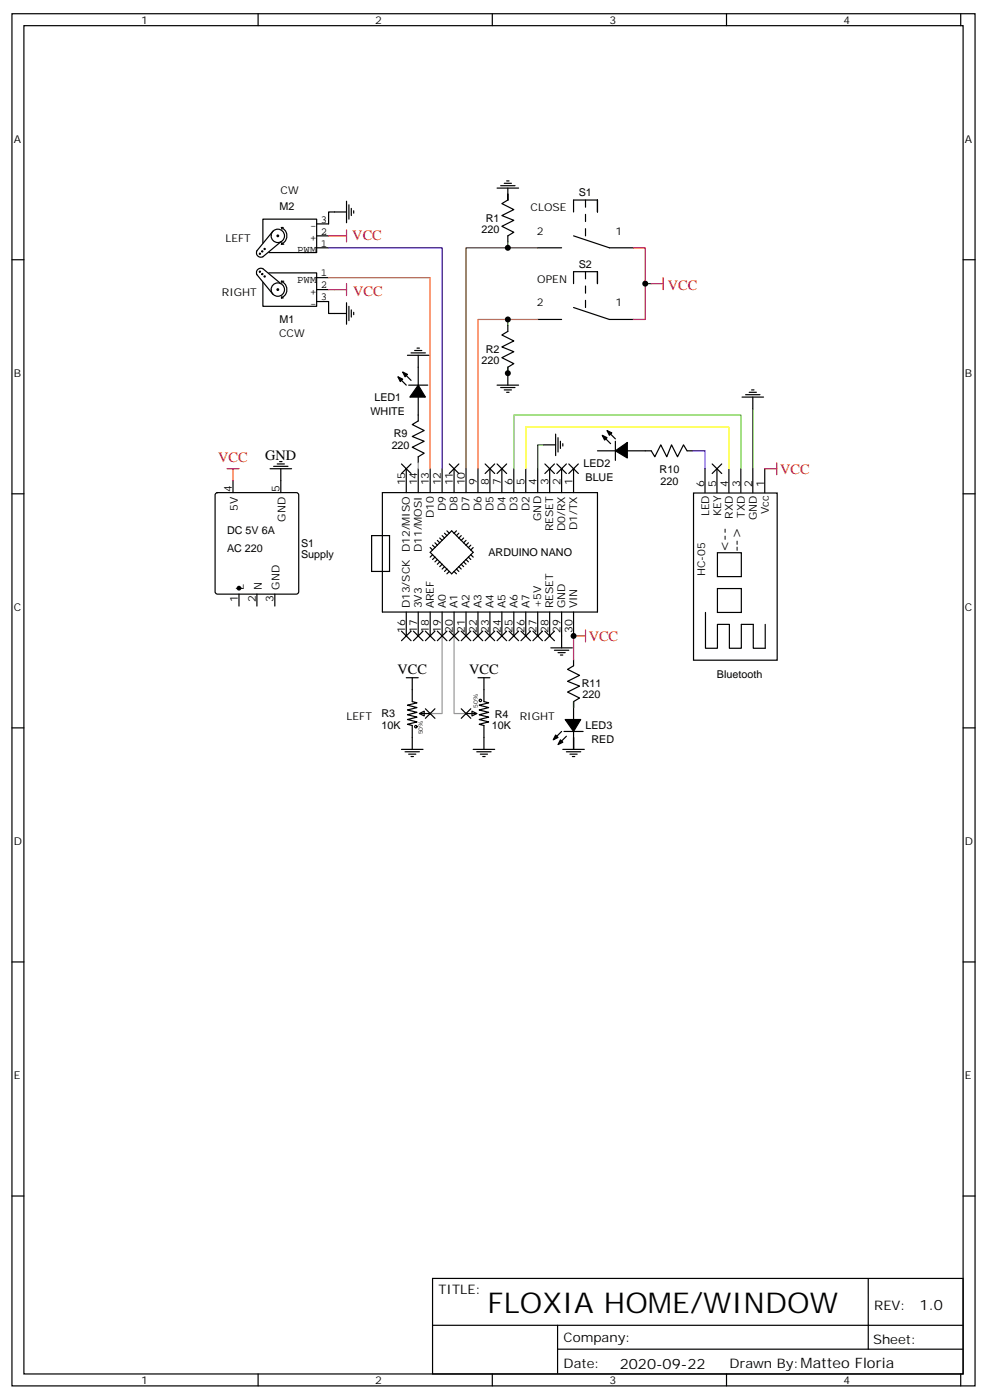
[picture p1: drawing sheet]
<svg xmlns="http://www.w3.org/2000/svg" width="291mm" height="414mm" viewBox="0 0 291 414" stroke-linecap="round" stroke-linejoin="round" font-family="sans-serif">
<g fill="none" stroke="#000" stroke-width=".35">
<path d="M3.5 4.1h284.4v405.3h-284.4zM7.1 7.6h277.2v398.3h-277.2zM76.2 4.1v3.5M145.3 4.1v3.5M214.5 4.1v3.5M283.6 4.1v3.5M102.3 59.4v6.4M146.8 55.6h6.3M147.8 54.9h4.2M148.9 54.2h2.1M149.6 53.4h.7M149.9 55.6v3.5l-1.7 1 3.5 1.8-3.5 1.8 3.5 1.4-3.5 1.8 3.5 1.7-1.8 1.1v1.7"/>
<path d="M176.4 59.1v3.5v-3.5M176.4 59.1h-7.1v3.5M3.5 76.7h3.6M76.6 74.8l.3 .2-.2 .1-.1-.1M77.3 74.1l.3 .2-.2 .1-.1-.1M77.6 79.4a1.31 1.31 0 0 0-1.5 .2 1.31 1.31 0 0 0-.2 1.5l4.7 5.9M77.6 71.8v-7.1h15.9v9.9h-14.1M77.6 79.4l5.3 4.4M78 73.4l.3 .2-.2 .1-.1-.1M80.1 69.5a1.98 1.98 0 0 1 3-1.5 1.98 1.98 0 0 1-.1 3.4 1.98 1.98 0 0 1-3-1.7M80.6 68.3l-4.7 5.8a1.31 1.31 0 0 0 .2 1.5 1.31 1.31 0 0 0 1.5 .2M81.8 69.5l.5 .2-.3 .2-.2-.2"/>
<path d="M82.9 71.4l-5.3 4.4M83.1 67.2a2.68 2.68 0 0 1 1.6 2.5 2.68 2.68 0 0 1-1.6 2.4M83.1 67.2h.5M83.1 67.2l.2 .5M83.1 72.1h.7M83.3 71.6l-.2 .5M93.5 73.2h3.5M93.5 69.7h3.5M102.3 62.6h-5.3v3.5h-3.5M103 60.5v4.2M103.7 61.6v2.1M104.4 62.3v.7"/>
<path d="M158.7 73.2h7.1M169.3 69.7l10.6 3.5h7.1M284.3 76.7h3.6M76.6 80.3l.1-.2 .2 .2-.3 .1M77.3 81l.1-.2 .2 .2-.3 .1M78 81.7l.1-.2 .2 .2-.3 .1M79.4 80.6h14.1v9.9h-15.9v-7.1M80 85.5a1.98 1.98 0 0 1 3-1.7 1.98 1.98 0 0 1 .1 3.4 1.98 1.98 0 0 1-3-1.5M81.8 85.5l.2-.2 .3 .2-.5 .2M83.1 83.1a2.68 2.68 0 0 1 1.6 2.4 2.68 2.68 0 0 1-1.6 2.5M83.1 83.1h.7M83.1 83.1l.2 .5"/>
<path d="M83.3 87.5l-.2 .5h.5M93.5 89.1h3.5v3.5h5.3M93.5 82h3.5M93.5 85.5h3.5M102.3 89.4v6.4M103 90.5v4.2M103.7 91.5v2.2M104.4 92.3v.7M149.9 96.1v1.8l-1.7 1.1 3.5 1.7-3.5 1.8 3.5 1.4-3.5 1.8 3.5 1.7-1.8 1.1v5.3M158.7 94.4h7.1M169.3 90.8l10.6 3.6h7.1M176.4 80.3v3.5v-3.5"/>
<path d="M176.4 80.3h-7.1v3.5M120.3 105h6.3M121.4 104.2h4.2M122.4 103.5h2.1M123.1 102.8h.7M123.5 117.3v7.1l-1.8 1 3.5 1.8-3.5 1.7 3.5 1.5-3.5 1.7 3.5 1.8-1.7 1v1.8M123.5 105v8.8M146.8 113.8h6.3M147.8 114.5h4.2M148.9 115.2h2.1M149.6 115.9h.7M219.1 117.3h6.3"/>
<path d="M220.1 116.6h4.3M221.2 115.9h2.1M221.9 115.2h.7M222.2 117.3v3.5M79.7 138.5h6.4M80.8 137.8h4.2M81.8 137.1h2.2M82.5 136.3h.8M82.9 138.5v7M118.5 137.1l2.9 2.8M119.9 138.5v7M121.4 137.1l-2.9 2.8"/>
<path d="M123.5 138.5v7M127 138.5v7M130.5 138.5v7M132.6 137.1l2.9 2.8M134.1 138.5v7M135.5 137.1l-2.9 2.8M137.6 138.5v7M141.1 138.5v7M143.2 137.1l2.8 2.8M144.6 138.5v7M146 137.1l-2.8 2.8M146.8 137.1l2.8 2.8"/>
<path d="M148.2 138.5v7M149.6 137.1l-2.8 2.8M151.7 138.5v7M155.2 138.5v7M158.7 138.5v7M160.5 131.4h3.5M160.9 137.1l2.8 2.8M162.3 138.5v7M163.7 137.1l-2.8 2.8M164 128.2v6.4M164.4 137.1l2.8 2.8M164.7 129.3v4.2"/>
<path d="M165.5 130.4v2.1M165.8 138.5v7M166.2 131.1v.7M167.2 137.1l-2.8 2.8M167.9 137.1l2.8 2.8M169.3 138.5v7M170.7 137.1l-2.8 2.8M176.4 133.2h5.3M185.2 133.2h7.1l1 1.7 1.8-3.5 1.7 3.5 1.5-3.5 1.7 3.5 1.8-3.5 1 1.8h1.8M208.1 138.5v7M210.3 137.1l2.8 2.8M211.7 138.5v7"/>
<path d="M213.1 137.1l-2.8 2.8M215.2 138.5v7M218.7 138.5v7M222.2 138.5v7M225.8 138.5v7M3.5 145.9h3.6M63.7 145.7l.5-.2h23.3l.5 .2 .2 .5v28.6l-.2 .5-.5 .2h-23.3l-.5-.2-.2-.5v-28.6zM68.8 142v3.5M109.7 158.2h5.3v10.6h-5.3zM112.9 145.5h63.5v35.3h-63.5zM129.1 159.6l.7 .7M129.8 158.9l.7 .7"/>
<path d="M130.5 158.2l.7 .7M131.2 157.5l.7 .7M131.9 156.8l.7 .7M133.3 156.8l6.4 6.4-6.4 6.3-6.3-6.3zM134.8 156.8l-.7 .7M135.5 157.5l-.7 .7M136.2 158.2l-.7 .7M136.9 158.9l-.7 .7M137.6 159.6l-.7 .7M204.8 145.6h24.6v49.4h-24.6zM284.3 145.9h3.6M70.6 175.5v3.5"/>
<path d="M75.8 175.5v3.5M81.1 175.5v3.5M127 161.7l.7 .8M127.7 163.9l-.7 .7M127.7 161l.7 .7M128.4 164.6l-.7 .7M128.4 160.3l.7 .7M129.1 165.3l-.7 .7M129.8 166l-.7 .7M130.5 166.7l-.7 .7M131.2 167.4l-.7 .7M131.9 168.1l-.7 .7"/>
<path d="M132.6 168.8l-.7 .7M134.1 168.8l.7 .7M134.8 168.1l.7 .7M135.5 167.4l.7 .7M136.2 166.7l.7 .7M136.9 166l.7 .7M137.6 165.3l.7 .7M138.3 160.3l-.7 .7M138.3 164.6l.7 .7M139 161l-.7 .7M139 163.9l.7 .7M139.7 161.7l-.7 .8"/>
<path d="M211.8 163.3h7.1v7h-7.1zM211.8 173.9h7.1v7h-7.1zM118.5 186.4l2.9 2.9M119.9 180.8v7.1M121.4 186.4l-2.9 2.9M122.1 186.4l2.8 2.9M123.5 180.8v7.1M124.9 186.4l-2.8 2.9M125.6 186.4l2.8 2.9M127 180.8v7.1M128.4 186.4l-2.8 2.9M129.1 186.4l2.8 2.9"/>
<path d="M130.5 180.8v7.1M131.9 186.4l-2.8 2.9M132.6 186.4l2.9 2.9M134.1 180.8v7.1M135.5 186.4l-2.9 2.9M136.2 186.4l2.8 2.9M137.6 180.8v7.1M139 186.4l-2.8 2.9M139.7 186.4l2.8 2.9M141.1 180.8v7.1M142.5 186.4l-2.8 2.9M143.2 186.4l2.8 2.9"/>
<path d="M144.6 180.8v7.1M146 186.4l-2.8 2.9M146.8 186.4l2.8 2.9M148.2 180.8v7.1M149.6 186.4l-2.8 2.9M150.3 186.4l2.8 2.9M151.7 180.8v7.1M153.1 186.4l-2.8 2.9M153.8 186.4l2.8 2.9M155.2 180.8v7.1M156.6 186.4l-2.8 2.9M157.3 186.4l2.9 2.9"/>
<path d="M158.7 180.8v7.1M160.2 186.4l-2.9 2.9M160.9 186.4l2.8 2.9M162.3 180.8v7.1M162.6 191.4h6.4M163.7 192.1h4.2M163.7 186.4l-2.8 2.9M164.7 192.8h2.2M165.5 193.5h.7M165.8 180.8v10.6M169.3 194.9v1.8l-1.7 1 3.5 1.8-3.5 1.8 3.5 1.4-3.5 1.7 3.5 1.8-1.8 1.1v5.2M169.3 180.8v7.1"/>
<path d="M208.3 180.9v10.6h3.5v-7.1h3.5v7.1h3.6v-7.1h3.5v7.1h3.5v-7.1M3.5 215h3.6M119.9 200.2h3.6M121.7 200.2v7.1l1.4 .3-2.8 .7 2.8 .7-2.8 .7 2.8 .7-2.8 .7 2.8 .7-2.8 .7 2.8 .8-2.8 .7 1.4 .3v7.1M123.8 210.8l1.4-.7v1.4zM123.8 210.8h3.2M125.6 209.4l2.8 2.8M128.4 209.4l-2.8 2.8M136.2 209.4l2.8 2.8M137.6 210.8h3.2M139 209.4l-2.8 2.8M139.3 210.1l1.5 .7-1.5 .7z"/>
<path d="M141.1 200.2h3.5M142.9 200.2v7.1l1.4 .3-2.8 .7 2.8 .7-2.8 .7 2.8 .7-2.8 .7 2.8 .7-2.8 .7 2.8 .8-2.8 .7 1.4 .3v7.1M169.3 216.1v5.3M284.3 215h3.6M118.5 221.4h6.4M119.6 222.1h4.2M120.6 222.8h2.2M121.4 223.5h.7M139.7 221.4h6.3M140.8 222.1h4.2M141.8 222.8h2.1M142.5 223.5h.7"/>
<path d="M166.2 221.4h6.3M167.2 222.1h4.2M168.3 222.8h2.1M169 223.5h.7M3.5 284.2h3.6M284.3 284.2h3.6M3.5 353.3h3.6M284.3 353.3h3.6M127.7 377.6h156.6v28.3h-156.6zM256.3 377.7v20.9M127.7 391.5h156.5M164.6 398.6h119.6"/>
<path d="M164.6 391.5v14.1M76.2 405.9v3.5M145.3 405.9v3.5M214.5 405.9v3.5M283.6 405.9v3.5"/>
<circle cx="122.8" cy="214.7" r=".35"/>
<circle cx="141.8" cy="206.9" r=".35"/>
</g>
<g fill="none" stroke="#f00" stroke-width=".35">
<path d="M97 69.7h5.3M102.3 67.9v3.5M187 73.2h3.5v21.2h-3.5M97 85.5h5.3M102.3 83.8v3.5M192.3 83.8h3.5M195.8 82v3.5M67 138.5h3.6M68.8 138.5v3.5M225.8 138.5h3.5M229.3 136.7v3.5M172.9 187.9h-3.6v7"/>
<path d="M172.9 186.1v3.5"/>
</g>
<path d="M123.5 136.7v1.8M130.5 187.9v22.9h-3.5M134.1 187.9v22.9h3.5" fill="none" stroke="#999" stroke-width=".35"/>
<g fill="#000" stroke="#000" stroke-width=".35">
<path d="M117.5 111.3l1.4 .7-.7 .7zM118.9 109.9l1.4 .7-.7 .7zM118.5 112.4l1.4 1.4zM120.6 113.8h5.7zM119.9 110.9l1.5 1.5zM123.5 113.8l2.1 3.5h-4.6zM177.8 128.6l1.4 .7-.7 .7zM179.2 127.2l1.4 .7-.7 .7zM178.9 129.6l1.4 1.5zM181.7 130.4v5.6zM180.3 128.2l1.4 1.4zM181.7 133.2l3.5-2.5v4.6z"/>
<path d="M164 217.1l.7 .7-1.4 .7zM165.5 218.5l.7 .8-1.5 .7zM164.4 217.5l1.4-1.4zM166.5 216.1h5.7zM167.2 217.5l-1.4 1.4zM166.9 212.5h4.5l-2.1 3.6z"/>
<circle cx="70.6" cy="173.7" r=".53"/>
</g>
<path d="M172.9 59.1v10.6M172.9 80.3v10.5" fill="none" stroke="#000" stroke-width=".35" stroke-dasharray="2.1 2.1"/>
<path d="M149.9 71.4v1.8M149.9 94.4v1.7M190.5 83.8h1.8M149.9 108.5v1.7M160.5 131.4h-1.8v7.1M222.2 120.8v17.7M169.3 207.3v1.7" fill="none" stroke="#008700" stroke-width=".35"/>
<path d="M97 82h30v56.5M158.7 94.4h-17.6v44.1" fill="none" stroke="#f60" stroke-width=".35"/>
<path d="M158.7 73.2h-21.1v65.3" fill="none" stroke="#630" stroke-width=".35"/>
<path d="M151.7 138.5v-15.9h67v15.9" fill="none" stroke="#6c3" stroke-width=".35"/>
<path d="M155.2 138.5v-12.4h60v12.4" fill="none" stroke="#ff0" stroke-width=".35"/>
<path d="M204.6 133.2h3.5v5.3" fill="none" stroke="#30f" stroke-width=".35"/>
<path d="M97 73.2h33.5v65.3" fill="none" stroke="#30c" stroke-width=".35"/>
<g fill="#000">
<circle cx="149.9" cy="73.2" r=".88"/>
<circle cx="149.9" cy="94.4" r=".88"/>
<circle cx="190.5" cy="83.8" r=".88"/>
<circle cx="149.9" cy="110.2" r=".88"/>
<circle cx="169.3" cy="187.9" r=".88"/>
</g>
<text font-size="8.5" x="143.9" y="387.9">FLOXIA HOME/WINDOW</text>
<g font-size="4.2" fill="#f00">
<text x="104" y="70.9">VCC</text>
<text x="104.3" y="87.3">VCC</text>
<text x="197.2" y="85.7">VCC</text>
<text x="64.4" y="136.3">VCC</text>
<text x="230.3" y="139.9">VCC</text>
<text x="173.8" y="189.4">VCC</text>
</g>
<g font-size="4.2">
<text x="78.3" y="136">GND</text>
<text x="215.2" y="163.2" transform="rotate(-90 215.2 163.2)">&lt;--</text>
<text x="218.7" y="163.2" transform="rotate(-90 218.7 163.2)">--&gt;</text>
<text x="117.4" y="199.1">VCC</text>
<text x="138.5" y="199.1">VCC</text>
<text x="271.5" y="386.9">1.0</text>
<text x="183" y="404.3">2020-09-22</text>
</g>
<g font-size="3.9">
<text x="129.5" y="382.2">TITLE:</text>
<text x="258.1" y="386.9">REV:</text>
<text x="166.4" y="396.4">Company:</text>
<text x="257.7" y="397.1">Sheet:</text>
<text x="166.4" y="404.1">Date:</text>
<text x="215.4" y="404.2">Drawn By:Matteo Floria</text>
</g>
<g font-size="3.2">
<text x="41.6" y="7.1">1</text>
<text x="110.8" y="7.1">2</text>
<text x="179.9" y="7.1">3</text>
<text x="249.1" y="7.1">4</text>
<text x="4.1" y="42.2">A</text>
<text x="284.9" y="42.2">A</text>
<text x="82.8" y="57.3">CW</text>
<text x="170.8" y="58">S1</text>
<text x="82.5" y="61.9">M2</text>
<text x="94.8" y="65.8">3</text>
<text x="143.4" y="65.5">R1</text>
<text x="156.7" y="62.5">CLOSE</text>
<text x="66.5" y="71.4">LEFT</text>
<text x="91.5" y="71.2">+</text>
<text x="91.5" y="67.6">-</text>
<text x="94.8" y="69.3">2</text>
<text x="142.2" y="68.8">220</text>
<text x="158.5" y="69.3">2</text>
<text x="181.7" y="69.3">1</text>
<text x="87.7" y="74.7">PWM</text>
<text x="94.8" y="72.8">1</text>
<text x="87.7" y="83.5">PWM</text>
<text x="94.8" y="81.7">1</text>
<text x="158.6" y="83.6">OPEN</text>
<text x="170.8" y="79.1">S2</text>
<text x="65.5" y="87.3">RIGHT</text>
<text x="91.5" y="87">+</text>
<text x="94.8" y="85.2">2</text>
<text x="94.8" y="88.7">3</text>
<text x="82.5" y="95.4">M1</text>
<text x="91.5" y="90.6">-</text>
<text x="158.5" y="90.5">2</text>
<text x="181.7" y="90.5">1</text>
<text x="82.4" y="99.7">CCW</text>
<text x="142.2" y="107.6">220</text>
<text x="143.4" y="104.3">R2</text>
<text x="4.1" y="111.3">B</text>
<text x="284.9" y="111.3">B</text>
<text x="110.5" y="118.5">LED1</text>
<text x="109.4" y="122.6">WHITE</text>
<text x="116.2" y="129.1">R9</text>
<text x="115.6" y="132.6">220</text>
<text x="172.3" y="137.9">LED2</text>
<text x="119.6" y="143.4" transform="rotate(-90 119.6 143.4)">15</text>
<text x="123.1" y="143.4" transform="rotate(-90 123.1 143.4)">14</text>
<text x="126.6" y="143.4" transform="rotate(-90 126.6 143.4)">13</text>
<text x="130.2" y="143.4" transform="rotate(-90 130.2 143.4)">12</text>
<text x="133.7" y="143.4" transform="rotate(-90 133.7 143.4)">11</text>
<text x="137.2" y="143.4" transform="rotate(-90 137.2 143.4)">10</text>
<text x="140.8" y="143.4" transform="rotate(-90 140.8 143.4)">9</text>
<text x="144.3" y="143.4" transform="rotate(-90 144.3 143.4)">8</text>
<text x="147.8" y="143.4" transform="rotate(-90 147.8 143.4)">7</text>
<text x="151.3" y="143.4" transform="rotate(-90 151.3 143.4)">6</text>
<text x="154.9" y="143.4" transform="rotate(-90 154.9 143.4)">5</text>
<text x="158.4" y="143.4" transform="rotate(-90 158.4 143.4)">4</text>
<text x="161.9" y="143.4" transform="rotate(-90 161.9 143.4)">3</text>
<text x="165.5" y="143.4" transform="rotate(-90 165.5 143.4)">2</text>
<text x="169" y="143.4" transform="rotate(-90 169 143.4)">1</text>
<text x="172.9" y="142">BLUE</text>
<text x="194.8" y="139.6">R10</text>
<text x="195" y="143.2">220</text>
<text x="207.9" y="143.9" transform="rotate(-90 207.9 143.9)">6</text>
<text x="211.5" y="143.9" transform="rotate(-90 211.5 143.9)">5</text>
<text x="215" y="143.9" transform="rotate(-90 215 143.9)">4</text>
<text x="218.5" y="143.9" transform="rotate(-90 218.5 143.9)">3</text>
<text x="222" y="143.9" transform="rotate(-90 222 143.9)">2</text>
<text x="225.6" y="143.9" transform="rotate(-90 225.6 143.9)">1</text>
<text x="68.4" y="145.3" transform="rotate(-90 68.4 145.3)">4</text>
<text x="82.5" y="145.3" transform="rotate(-90 82.5 145.3)">5</text>
<text x="70.2" y="151" transform="rotate(-90 70.2 151)">5V</text>
<text x="84.3" y="154.1" transform="rotate(-90 84.3 154.1)">GND</text>
<text x="128.1" y="153.1" transform="rotate(-90 128.1 153.1)">D10</text>
<text x="131.6" y="151" transform="rotate(-90 131.6 151)">D9</text>
<text x="135.1" y="151" transform="rotate(-90 135.1 151)">D8</text>
<text x="138.6" y="151" transform="rotate(-90 138.6 151)">D7</text>
<text x="142.2" y="151" transform="rotate(-90 142.2 151)">D6</text>
<text x="145.7" y="151" transform="rotate(-90 145.7 151)">D5</text>
<text x="149.2" y="151" transform="rotate(-90 149.2 151)">D4</text>
<text x="152.8" y="151" transform="rotate(-90 152.8 151)">D3</text>
<text x="156.3" y="151" transform="rotate(-90 156.3 151)">D2</text>
<text x="159.8" y="153.9" transform="rotate(-90 159.8 153.9)">GND</text>
<text x="209.3" y="152.6" transform="rotate(-90 209.3 152.6)">LED</text>
<text x="212.9" y="152.5" transform="rotate(-90 212.9 152.5)">KEY</text>
<text x="216.4" y="153.2" transform="rotate(-90 216.4 153.2)">RXD</text>
<text x="219.9" y="152.9" transform="rotate(-90 219.9 152.9)">TXD</text>
<text x="223.4" y="153.6" transform="rotate(-90 223.4 153.6)">GND</text>
<text x="227" y="151.8" transform="rotate(-90 227 151.8)">Vcc</text>
<text x="67" y="157.9">DC 5V 6A</text>
<text x="88.9" y="161.6">S1</text>
<text x="163.3" y="156.9" transform="rotate(-90 163.3 156.9)">RESET</text>
<text x="166.9" y="156.9" transform="rotate(-90 166.9 156.9)">D0/RX</text>
<text x="170.4" y="156.6" transform="rotate(-90 170.4 156.6)">D1/TX</text>
<text x="67" y="163.2">AC 220</text>
<text x="88.9" y="164.7">Supply</text>
<text x="124.5" y="163.2" transform="rotate(-90 124.5 163.2)">D11/MOSI</text>
<text x="144.2" y="164.3">ARDUINO NANO</text>
<text x="208.1" y="170.2" transform="rotate(-90 208.1 170.2)">HC-05</text>
<text x="70.2" y="177.7" transform="rotate(-90 70.2 177.7)">1</text>
<text x="72" y="174.2" transform="rotate(-90 72 174.2)">L</text>
<text x="75.5" y="177.7" transform="rotate(-90 75.5 177.7)">2</text>
<text x="77.3" y="174.2" transform="rotate(-90 77.3 174.2)">N</text>
<text x="80.8" y="177.7" transform="rotate(-90 80.8 177.7)">3</text>
<text x="82.5" y="174.2" transform="rotate(-90 82.5 174.2)">GND</text>
<text x="121" y="179.7" transform="rotate(-90 121 179.7)">D13/SCK D12/MISO</text>
<text x="124.5" y="179.7" transform="rotate(-90 124.5 179.7)">3V3</text>
<text x="128.1" y="179.7" transform="rotate(-90 128.1 179.7)">AREF</text>
<text x="131.6" y="179.7" transform="rotate(-90 131.6 179.7)">A0</text>
<text x="135.1" y="179.7" transform="rotate(-90 135.1 179.7)">A1</text>
<text x="138.6" y="179.7" transform="rotate(-90 138.6 179.7)">A2</text>
<text x="142.2" y="179.7" transform="rotate(-90 142.2 179.7)">A3</text>
<text x="145.7" y="179.7" transform="rotate(-90 145.7 179.7)">A4</text>
<text x="149.2" y="179.7" transform="rotate(-90 149.2 179.7)">A5</text>
<text x="152.8" y="179.7" transform="rotate(-90 152.8 179.7)">A6</text>
<text x="156.3" y="179.7" transform="rotate(-90 156.3 179.7)">A7</text>
<text x="159.8" y="179.7" transform="rotate(-90 159.8 179.7)">+5V</text>
<text x="163.3" y="179.7" transform="rotate(-90 163.3 179.7)">RESET</text>
<text x="166.9" y="179.7" transform="rotate(-90 166.9 179.7)">GND</text>
<text x="170.4" y="179.7" transform="rotate(-90 170.4 179.7)">VIN</text>
<text x="4.1" y="180.4">C</text>
<text x="284.9" y="180.4">C</text>
<text x="119.6" y="186.9" transform="rotate(-90 119.6 186.9)">16</text>
<text x="123.1" y="186.9" transform="rotate(-90 123.1 186.9)">17</text>
<text x="126.6" y="186.9" transform="rotate(-90 126.6 186.9)">18</text>
<text x="130.2" y="186.9" transform="rotate(-90 130.2 186.9)">19</text>
<text x="133.7" y="186.9" transform="rotate(-90 133.7 186.9)">20</text>
<text x="137.2" y="186.9" transform="rotate(-90 137.2 186.9)">21</text>
<text x="140.8" y="186.9" transform="rotate(-90 140.8 186.9)">22</text>
<text x="144.3" y="186.9" transform="rotate(-90 144.3 186.9)">23</text>
<text x="147.8" y="186.9" transform="rotate(-90 147.8 186.9)">24</text>
<text x="151.3" y="186.9" transform="rotate(-90 151.3 186.9)">25</text>
<text x="154.9" y="186.9" transform="rotate(-90 154.9 186.9)">26</text>
<text x="158.4" y="186.9" transform="rotate(-90 158.4 186.9)">27</text>
<text x="161.9" y="186.9" transform="rotate(-90 161.9 186.9)">28</text>
<text x="165.5" y="186.9" transform="rotate(-90 165.5 186.9)">29</text>
<text x="169" y="186.9" transform="rotate(-90 169 186.9)">30</text>
<text x="171.8" y="203">R11</text>
<text x="211.7" y="200.2">Bluetooth</text>
<text x="172" y="206.2">220</text>
<text x="102.3" y="212.5">LEFT</text>
<text x="112.6" y="215.2">10K</text>
<text x="112.6" y="211.9">R3</text>
<text x="145.2" y="215.5">10K</text>
<text x="146.1" y="212">R4</text>
<text x="153.5" y="212.5">RIGHT</text>
<text x="172.9" y="215.4">LED3</text>
<text x="174.6" y="219.6">RED</text>
<text x="4.1" y="249.6">D</text>
<text x="284.9" y="249.6">D</text>
<text x="4.1" y="318.7">E</text>
<text x="284.9" y="318.7">E</text>
<text x="41.6" y="408.9">1</text>
<text x="110.8" y="408.9">2</text>
<text x="179.9" y="408.9">3</text>
<text x="249.1" y="408.9">4</text>
</g>
<g font-size="1.8">
<text x="141.1" y="209" transform="rotate(-90 141.1 209)">50%</text>
<text x="124.8" y="217" transform="rotate(-90 124.8 217)">50%</text>
</g>
</svg>
